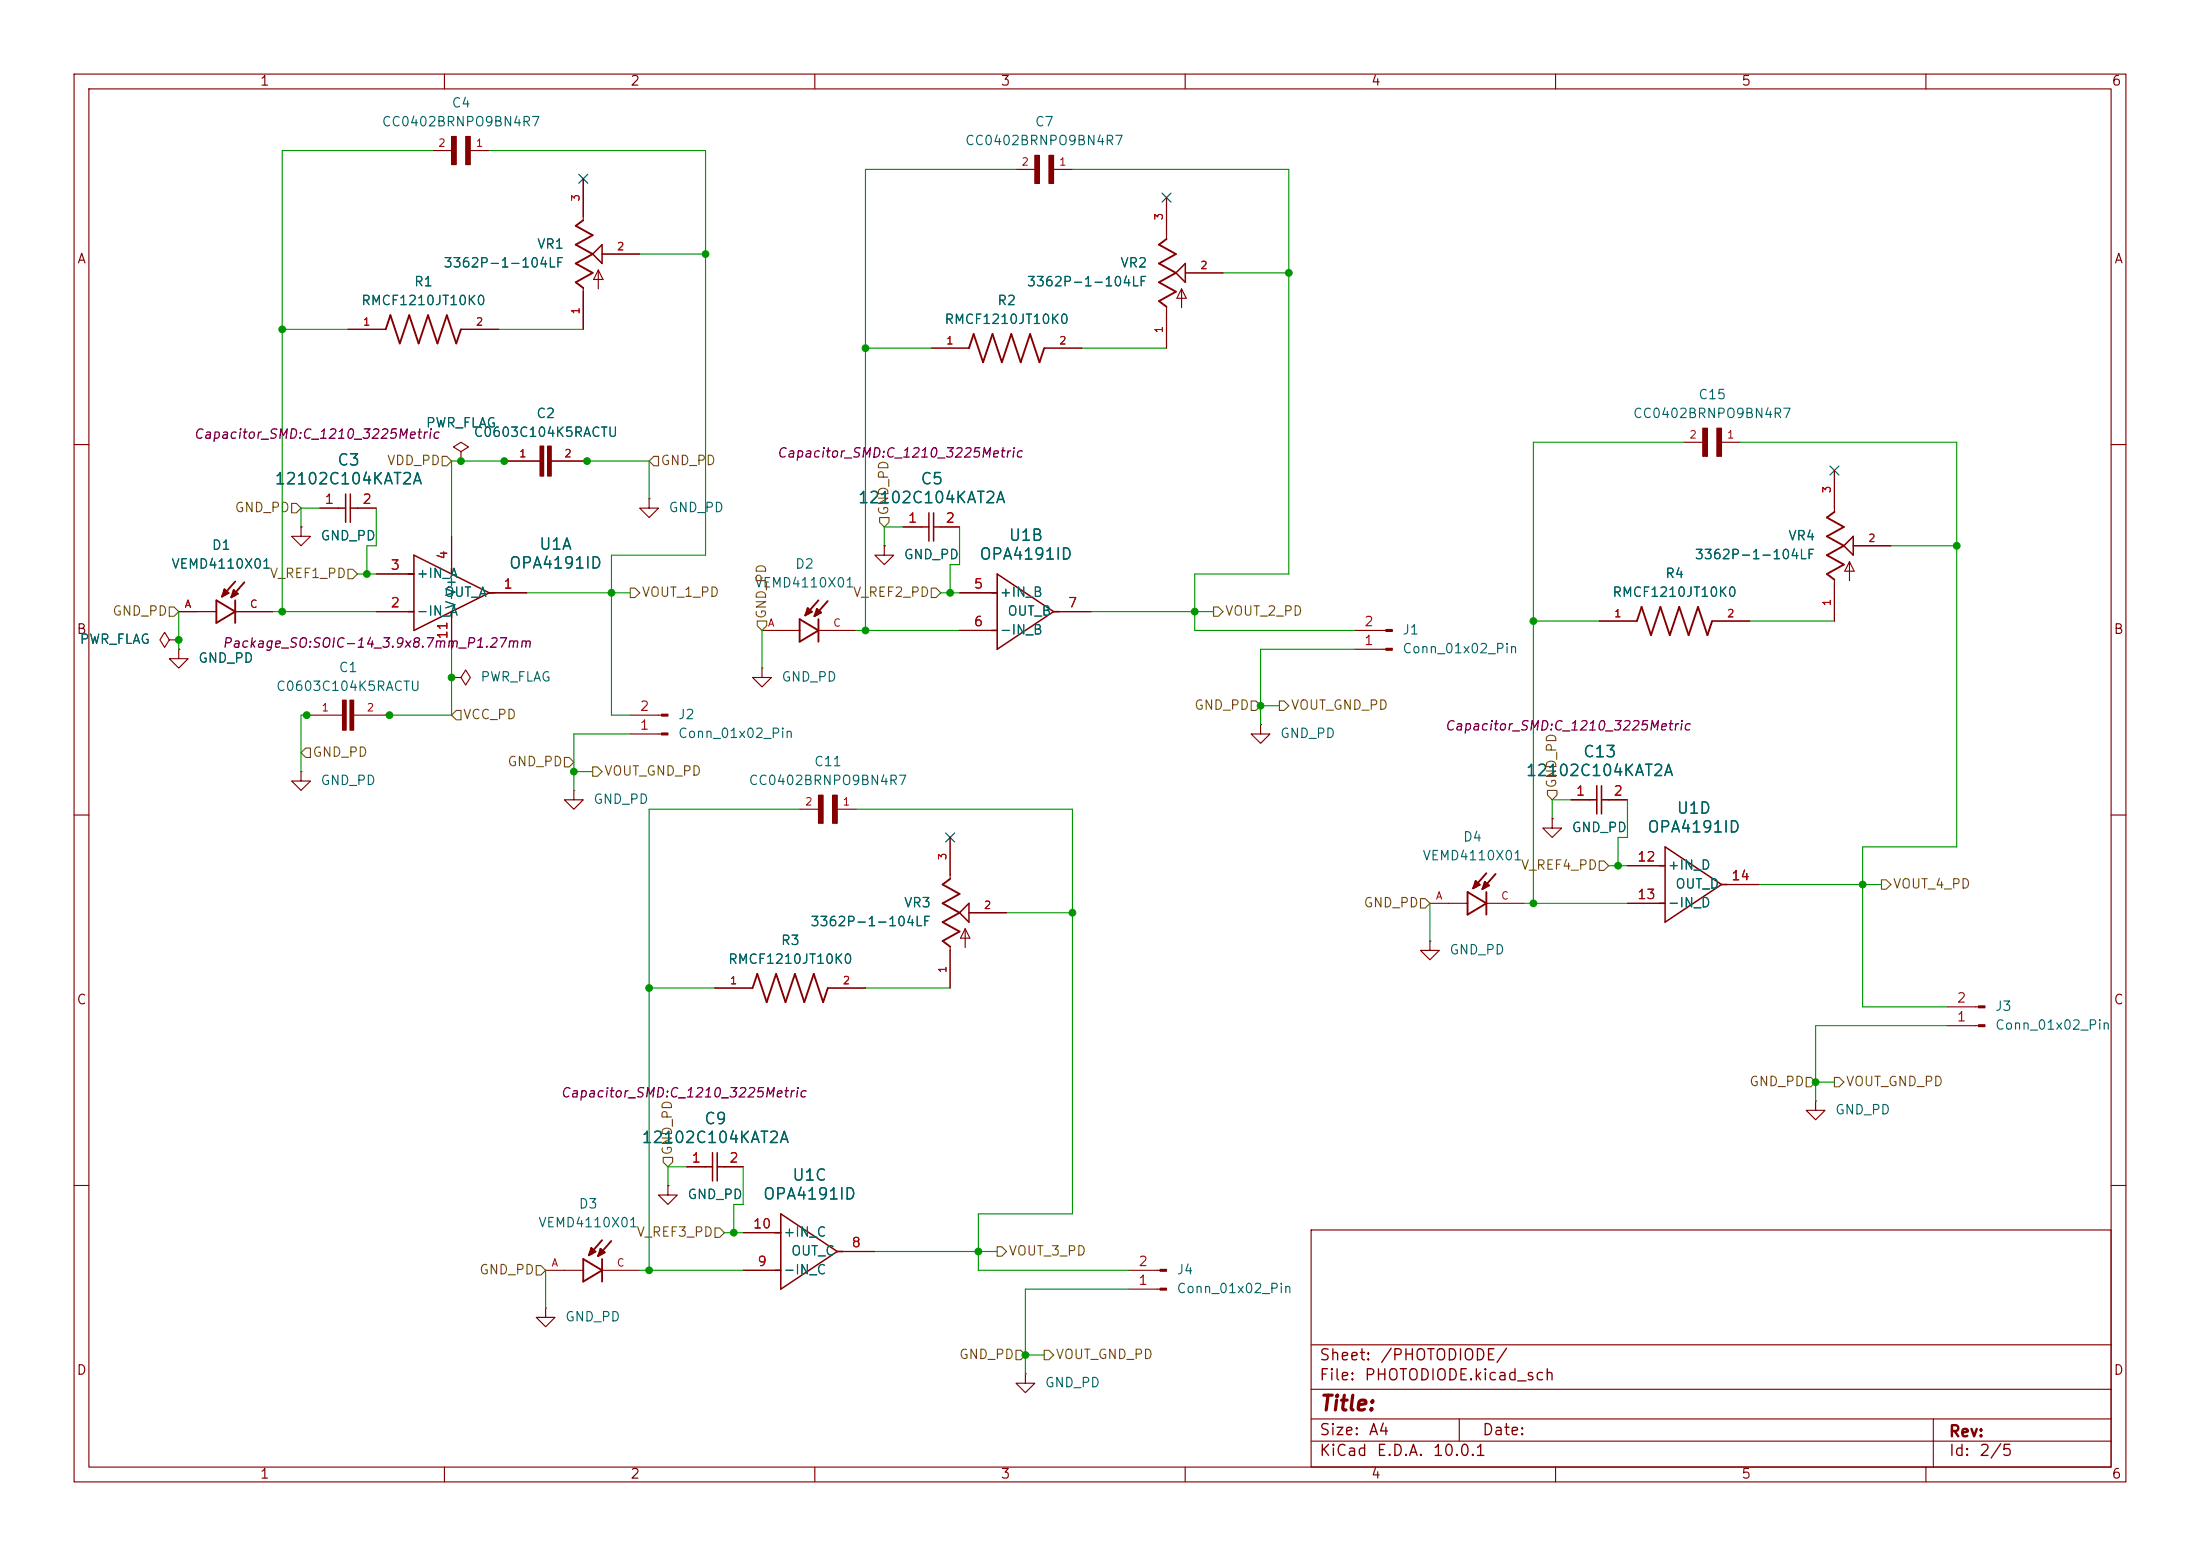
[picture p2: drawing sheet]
<svg xmlns="http://www.w3.org/2000/svg" width="297mm" height="210mm" viewBox="0 0 297 210" stroke-linecap="round" stroke-linejoin="round" font-family="sans-serif">
<g fill="none" stroke="#840000" stroke-width=".15">
<path d="M10 10h277v190h-277zM12 12h273v186h-273zM60 10v2M110 10v2M160 10v2M210 10v2M260 10v2M58.4 20.3h2.6M63.5 20.3h2.5M78.7 24.1v5.6M78.7 38.9v5.6M80.8 36.4v2.6"/>
<path d="M80.8 36.4l.6 1.3h-1.3zM81.3 34.3h5.1M137.2 22.9h2.5M142.2 22.9h2.6M157.5 26.7v5.6M159.5 39v2.5M159.5 39l.6 1.3h-1.2zM160 36.8h5.1M47 44.5h5.1M62.2 44.5h5.1M125.7 47h5.1M141 47h5"/>
<path d="M157.5 41.4v5.6M227.3 59.7h2.6M232.4 59.7h2.5M10 60h2M40.6 71.1v1.3h1.3l-1.3 1.3-1.2-1.3h1.2M40.6 71.1h.1M43.2 68.6h2.5M48.3 68.6h2.5M50.8 77.5h5.1M61 72.4v5.1M62.2 61l1-.7-1-.6-1 .6 1 .7v1.2M62.2 62.2h.1"/>
<path d="M68.1 62.2h5.1M74.2 62.2h5M87.6 67.3v1.3h1.3l-1.3 1.3-1.2-1.3h1.2M87.6 67.3h.1M119.4 73.7v1.2h1.2l-1.2 1.3-1.3-1.3h1.3M119.4 73.7h.1M121.9 71.1h2.6M127 71.1h2.5M247.6 63.5v5.6M247.6 78.2v5.6M249.7 75.8v2.6M249.7 75.8l.6 1.3h-1.3z"/>
<path d="M250.2 73.7h5.1M285 60h2M22.9 86.4l-.7-1.1-.6 1.1 .6 1 .7-1h1.2M24.1 86.4h.1M24.1 87.6v1.3h1.3l-1.3 1.3-1.2-1.3h1.2M24.1 87.6h.1M24.1 82.6h5.1M31.7 82.6h5.1M41.4 96.5h5.1M47.5 96.5h5.1M50.8 82.6h5.1M61 91.4h1.2l.7-1 .6 1-.6 1.1-.7-1.1"/>
<path d="M61 91.4h.1M61 82.6v5M66 80h5.1M85.1 96.5h4.2M85.1 99.1h4.2M102.9 90.2v1.2h1.2l-1.2 1.3-1.3-1.3h1.3M102.9 90.2h.1M102.9 85.1h5M110.5 85.1h5.1M129.5 80h5.1M129.5 85.1h5.1M142.2 82.6h5.1"/>
<path d="M170.2 97.8v1.3h1.2l-1.2 1.2-1.3-1.2h1.3M170.2 97.8h.1M182.9 87.6h4.2M182.9 85.1h4.2M215.9 83.8h5.1M231.1 83.8h5.1M10 110h2M40.6 104.1v1.3h1.3l-1.3 1.3-1.2-1.3h1.2M40.6 104.1h.1M77.5 106.7v1.3h1.2l-1.2 1.2-1.3-1.2h1.3M77.5 106.7h.1M107.9 109.2h2.6"/>
<path d="M113 109.2h2.6M128.3 113v5.6M209.5 110.5v1.3h1.3l-1.3 1.2-1.2-1.2h1.2M209.5 110.5h.1M212.1 108h2.5M217.2 108h2.5M219.7 116.8h5.1M232.4 119.4h5.1M285 110h2M96.5 133.4h5.1M111.8 133.4h5M128.3 127.8v5.6"/>
<path d="M130.3 125.3v2.6M130.3 125.3l.6 1.3h-1.2zM130.8 123.2h5.1M193 127v1.3h1.3l-1.3 1.2-1.2-1.2h1.2M193 127h.1M193 121.9h5.1M200.7 121.9h5M219.7 121.9h5.1M262.9 138.4h4.2M262.9 135.9h4.2M92.7 157.5h2.5M97.8 157.5h2.5"/>
<path d="M245.1 148.6v1.3h1.3l-1.3 1.2-1.3-1.2h1.3M245.1 148.6h.1M10 160h2M73.7 176.5v1.3h1.2l-1.2 1.3-1.3-1.3h1.3M73.7 176.5h.1M73.7 171.5h5M81.3 171.5h5.1M90.2 160v1.3h1.2l-1.2 1.3-1.3-1.3h1.3M90.2 160h.1M100.3 171.5h5.1M100.3 166.4h5.1M113 168.9h5.1"/>
<path d="M152.4 171.5h4.2M152.4 174h4.2M177 166h108v32h-108zM285 160h2M60 198v2M110 198v2M138.4 185.4v1.3h1.3l-1.3 1.3-1.2-1.3h1.2M138.4 185.4h.1M160 198v2M177 194.5h108M177 191.5h108M177 187.5h108"/>
<path d="M177 181.5h108M197 191.5v3M210 198v2M260 198v2M261 191.5v6.5"/>
</g>
<g fill="none" stroke="#840000" stroke-width=".25">
<path d="M78.7 29.7l-1 .8 2.3 1.3-2.3 1.2 2.3 1.3-2.3 1.3 2.3 1.2-2.3 1.3 1 .8M157.5 32.3l-1 .7 2.2 1.3-2.2 1.3 2.2 1.2-2.2 1.3 2.2 1.3-2.2 1.2 1 .8M52.1 44.5l.6-2 1.3 3.9 1.2-3.9 1.3 3.9 1.3-3.9 1.3 3.9 1.2-3.9 1.3 3.9 .6-1.9M130.8 47l.6-1.9 1.3 3.8 1.3-3.8 1.3 3.8 1.2-3.8 1.3 3.8 1.3-3.8 1.2 3.8 .7-1.9M30.3 79.6l-.3 .9M30.3 79.6v.7h.1M30.3 79.6l.6 .4-.9 .5M30.7 80l-.2 .1M31.5 79.7l-.3 .9M31.5 79.7v.7h.1M31.5 79.7l.6 .4-.9 .5M31.7 78.5l-1.7 2"/>
<path d="M33 78.6l-1.8 2M247.6 69.1l-1 .8 2.3 1.2-2.3 1.3 2.3 1.3-2.3 1.2 2.3 1.3-2.3 1.3 1 .7M29.2 81l2.5 1.6-2.5 1.5zM31.7 81v3.1M31.9 80.1l-.2 .1M107.9 83.6l2.6 1.5-2.6 1.5zM109 82.1l-.3 1M109 82.1v.7h.1M109 82.1l.6 .5-.9 .5M109.4 82.5l-.2 .2M110.3 82.2l-.3 1M110.3 82.2v.7h.1"/>
<path d="M110.3 82.2l.5 .5-.8 .5M110.5 81l-1.8 2.1M110.5 83.6v3M110.7 82.6l-.3 .2M111.7 81.1l-1.7 2.1M221 83.8l.6-1.9 1.3 3.8 1.3-3.8 1.2 3.8 1.3-3.8 1.3 3.8 1.2-3.8 1.3 3.8 .6-1.9M128.3 118.6l-1 .8 2.2 1.3-2.2 1.2 2.2 1.3-2.2 1.3 2.2 1.2-2.2 1.3 1 .8M199.2 118.9l-.3 1M199.2 118.9v.8h.1M199.2 118.9l.6 .5-.9 .5M199.6 119.3l-.2 .2M200.5 119l-.4 1"/>
<path d="M200.5 119l-.1 .8h.2M200.5 119l.5 .5-.9 .5M200.7 117.9l-1.8 2M200.8 119.4l-.2 .2M201.9 118l-1.8 2M101.6 133.4l.6-2 1.3 3.9 1.3-3.9 1.2 3.9 1.3-3.9 1.3 3.9 1.3-3.9 1.2 3.9 .7-1.9M198.1 120.4l2.6 1.5-2.6 1.5zM200.7 120.4v3M78.7 169.9l2.6 1.6-2.6 1.5zM79.8 168.5l-.3 .9M79.8 168.5v.7h.1M79.8 168.5l.6 .4-.9 .5"/>
<path d="M80.2 168.9l-.2 .1M81.1 168.6l-.4 .9M81.1 168.6v.7h.1M81.1 168.6l.5 .4-.9 .5M81.3 167.4l-1.8 2M81.3 169.9v3.1M81.5 169l-.3 .1M82.5 167.5l-1.8 2"/>
</g>
<g fill="none" stroke="#840000" stroke-width=".2">
<path d="M81.3 33v2.6l-1.3-1.3zM160 35.6v2.5l-1.3-1.3zM45.7 68.6h1M46.7 66.7v3.8M47.3 68.6h1M47.3 66.7v3.8M55.1 77.5h.8M55.9 74.9l10.1 5.1-10.1 5.1zM61 76.7v.8M124.5 71.1h.9M125.4 69.2v3.8M126 71.1h1"/>
<path d="M126 69.2v3.8M134.6 77.5l7.6 5.1-7.6 5zM250.2 72.4v2.5l-1.3-1.2zM55.1 82.6h.8M61 82.6v.7M66 80h.8M133.9 80h.7M133.9 85.1h.7M142.2 82.6h.8M214.6 108h1M215.6 106v3.9M216.2 108h1"/>
<path d="M216.2 106v3.9M224 116.8h.8M224.8 114.3l7.6 5.1-7.6 5.1zM232.4 119.4h.8M130.8 121.9v2.6l-1.3-1.3zM224 121.9h.8M95.2 157.5h1M96.2 155.6v3.8M96.8 157.5h1M96.8 155.6v3.8M104.6 166.4h.8M104.6 171.5h.8"/>
<path d="M105.4 163.8l7.6 5.1-7.6 5.1zM113 168.9h.8"/>
</g>
<g fill="#840000" stroke="#840000" stroke-width=".14">
<path d="M110.5 107.3h.6v3.8h-.6z"/>
<path d="M112.4 107.3h.6v3.8h-.6z"/>
<path d="M229.9 57.8h.6v3.8h-.6z"/>
<path d="M231.8 57.8h.6v3.8h-.6z"/>
<path d="M46.2 94.5h.5v4.1h-.5z"/>
<path d="M47.2 94.5h.6v4.1h-.6z"/>
<path d="M61 18.4h.6v3.8h-.6z"/>
<path d="M62.9 18.4h.6v3.8h-.6z"/>
<path d="M139.7 21h.6v3.8h-.6z"/>
<path d="M141.6 21h.6v3.8h-.6z"/>
<path d="M72.9 60.2h.5v4.1h-.5z"/>
<path d="M73.9 60.2h.5v4.1h-.5z"/>
</g>
<g fill="#840000" stroke="#840000" stroke-width=".15">
<path d="M267.1 138.3h.9v.3h-.9z"/>
<path d="M267.1 135.8h.9v.2h-.9z"/>
<path d="M156.6 173.9h.9v.2h-.9z"/>
<path d="M156.6 171.3h.9v.3h-.9z"/>
<path d="M187.1 87.5h.9v.3h-.9z"/>
<path d="M187.1 85h.9v.2h-.9z"/>
<path d="M89.3 98.9h.9v.3h-.9z"/>
<path d="M89.3 96.4h.9v.2h-.9z"/>
</g>
<g fill="none" stroke="#725600" stroke-width=".15">
<path d="M39.4 67.9h.6l.6 .7-.6 .6h-.6zM47 76.8h.6l.7 .7-.7 .6h-.6zM59.7 61.6h.6l.7 .6-.7 .7h-.6zM85.1 79.4h.6l.7 .6-.7 .6h-.6zM87.6 62.2l.7-.6h.6v1.3h-.6zM118.7 69.9h1.3v.6l-.6 .6-.7-.6zM125.7 79.4h.7l.6 .6-.6 .6h-.7zM22.9 81.9h.6l.6 .7-.6 .6h-.6zM61.6 95.9h.6v1.3h-.6l-.6-.7zM102.2 83.8h1.3v.7l-.6 .6-.7-.6zM163.8 81.9h.7l.6 .7-.6 .6h-.7zM168.9 94.6h.6l.7 .7-.7 .6h-.6z"/>
<path d="M172.7 94.6h.7l.6 .7-.6 .6h-.7zM41.3 101h.6v1.2h-.6l-.7-.6zM76.2 102.2h.6l.7 .7-.7 .6h-.6zM80 103.5h.6l.7 .6-.7 .7h-.6zM208.9 106.7h1.3v.6l-.7 .7-.6-.7zM215.9 116.2h.6l.7 .6-.7 .7h-.6zM254 118.7h.6l.7 .7-.7 .6h-.6zM191.8 121.3h.6l.6 .6-.6 .7h-.6zM89.5 156.2h1.3v.6l-.6 .7-.7-.7zM243.8 145.4h.7l.6 .7-.6 .6h-.7zM247.6 145.4h.7l.6 .7-.6 .6h-.7zM72.4 170.8h.6l.7 .7-.7 .6h-.6z"/>
<path d="M96.5 165.7h.7l.6 .7-.6 .6h-.7zM134.6 168.3h.7l.6 .6-.6 .6h-.7zM137.2 182.2h.6l.6 .7-.6 .6h-.6zM141 182.2h.6l.6 .7-.6 .6h-.6z"/>
</g>
<g fill="none" stroke="#009600" stroke-width=".15">
<path d="M58.4 20.3h-20.3v62.3M66 20.3h29.2v54.6h-12.7v21.6h2.6M86.4 34.3h8.8M137.2 22.9h-20.4v62.2M144.8 22.9h29.2v54.6h-12.7v7.6h21.6M165.1 36.8h8.9M38.1 44.5h8.9M67.3 44.5h11.4M116.8 47h8.9M146 47h11.5M227.3 59.7h-20.3v62.2M234.9 59.7h29.3v54.6h-12.7v21.6h11.4"/>
<path d="M43.2 68.6h-2.6v2.5M48.3 77.5h2.5M50.8 68.6v5.1h-1.3v3.8M68.6 62.2h-7.6v10.2M78.7 62.2h8.9v5.1M121.9 71.1h-2.5v2.6M129.5 71.1v5.1h-1.2v3.8M255.3 73.7h8.9M24.1 82.6v5M36.8 82.6h14M41.9 96.5h-1.3v7.6M61 87.6v8.9h-8.9"/>
<path d="M71.1 80h14M85.1 99.1h-7.6v7.6M102.9 85.1v5.1M115.6 85.1h13.9M127 80h2.5M147.3 82.6h16.5M170.2 95.3h2.5M182.9 87.6h-12.7v10.2M207 83.8h8.9M236.2 83.8h11.4M77.5 104.1h2.5M107.9 109.2h-20.3v62.3"/>
<path d="M115.6 109.2h29.2v54.6h-12.7v7.7h20.3M212.1 108h-2.6v2.5M217.2 116.8h2.5M219.7 108v5h-1.3v3.8M237.5 119.4h16.5M87.6 133.4h8.9M116.8 133.4h11.5M135.9 123.2h8.9M193 121.9v5.1M205.7 121.9h14M262.9 138.4h-17.8v10.2M92.7 157.5h-2.5v2.5"/>
<path d="M100.3 157.5v5.1h-1.2v3.8M245.1 146.1h2.5M73.7 171.5v5M86.4 171.5h13.9M97.8 166.4h2.5M118.1 168.9h16.5M152.4 174h-14v11.4M138.4 182.9h2.6"/>
</g>
<path d="M78.1 23.5l1.2 1.2M79.3 23.5l-1.2 1.2M156.9 26.1l1.2 1.2M158.1 26.1l-1.2 1.2M247 62.9l1.3 1.2M248.3 62.9l-1.3 1.2M127.7 112.4l1.2 1.2M128.9 112.4l-1.2 1.2" fill="none" stroke="#000084" stroke-width=".15"/>
<g fill="#009600" stroke="#009600" stroke-width=".14">
<circle cx="245.1" cy="146.1" r=".46"/>
<circle cx="218.4" cy="116.8" r=".46"/>
<circle cx="251.5" cy="119.4" r=".46"/>
<circle cx="264.2" cy="73.7" r=".46"/>
<circle cx="116.8" cy="47" r=".46"/>
<circle cx="174" cy="36.8" r=".46"/>
<circle cx="161.3" cy="82.6" r=".46"/>
<circle cx="170.2" cy="95.3" r=".46"/>
<circle cx="144.8" cy="123.2" r=".46"/>
<circle cx="138.4" cy="182.9" r=".46"/>
<circle cx="207" cy="83.8" r=".46"/>
<circle cx="207" cy="121.9" r=".46"/>
<circle cx="38.1" cy="44.5" r=".46"/>
<circle cx="95.2" cy="34.3" r=".46"/>
<circle cx="79.2" cy="62.2" r=".46"/>
<circle cx="62.2" cy="62.2" r=".46"/>
<circle cx="68.1" cy="62.2" r=".46"/>
<circle cx="87.6" cy="133.4" r=".46"/>
<circle cx="77.5" cy="104.1" r=".46"/>
<circle cx="24.1" cy="86.4" r=".46"/>
<circle cx="38.1" cy="82.6" r=".46"/>
<circle cx="49.5" cy="77.5" r=".46"/>
<circle cx="61" cy="91.4" r=".46"/>
<circle cx="52.6" cy="96.5" r=".46"/>
<circle cx="41.4" cy="96.5" r=".46"/>
<circle cx="132.1" cy="168.9" r=".46"/>
<circle cx="99.1" cy="166.4" r=".46"/>
<circle cx="87.6" cy="171.5" r=".46"/>
<circle cx="82.5" cy="80" r=".46"/>
<circle cx="128.3" cy="80" r=".46"/>
<circle cx="116.8" cy="85.1" r=".46"/>
</g>
<text font-size="2" fill="#840000" x="178" y="190.9">Title:</text>
<g font-size="1.5" fill="#006464">
<text x="37" y="65.8">12102C104KAT2A</text>
<text x="45.4" y="63.2">C3</text>
<text x="124.2" y="65.8">C5</text>
<text x="115.7" y="68.3">12102C104KAT2A</text>
<text x="68.6" y="77.1">OPA4191ID</text>
<text x="72.7" y="74.6">U1A</text>
<text x="132.1" y="75.9">OPA4191ID</text>
<text x="136.1" y="73.4">U1B</text>
<text x="205.9" y="105.1">12102C104KAT2A</text>
<text x="213.6" y="102.6">C13</text>
<text x="222.3" y="112.8">OPA4191ID</text>
<text x="226.2" y="110.2">U1D</text>
<text x="86.5" y="154.7">12102C104KAT2A</text>
<text x="95" y="152.1">C9</text>
<text x="106.9" y="159.7">U1C</text>
<text x="102.9" y="162.3">OPA4191ID</text>
</g>
<g font-size="1.5" fill="#840000">
<text x="178" y="184">Sheet:</text>
<text x="186.2" y="184">/PHOTODIODE/</text>
<text x="178" y="186.7">File:</text>
<text x="184.1" y="186.7">PHOTODIODE.kicad_sch</text>
<text x="178" y="196.9">KiCad</text>
<text x="178" y="194.1">Size:</text>
<text x="184.7" y="194.1">A4</text>
<text x="185.7" y="196.9">E.D.A.</text>
<text x="193.3" y="196.9">10.0.1</text>
<text x="200" y="194.1">Date:</text>
<text x="263" y="194.3">Rev:</text>
<text x="263" y="196.9">Id:</text>
<text x="267.1" y="196.9">2/5</text>
</g>
<g font-size="1.3" fill="#840000">
<text x="35" y="11.9">1</text>
<text x="85" y="11.9">2</text>
<text x="135" y="11.9">3</text>
<text x="185" y="11.9">4</text>
<text x="235" y="11.9">5</text>
<text x="285" y="11.9">6</text>
<text x="10.3" y="35.9">A</text>
<text x="285.3" y="35.9">A</text>
<text x="10.3" y="85.9">B</text>
<text x="285.3" y="85.9">B</text>
<text x="10.3" y="135.9">C</text>
<text x="285.3" y="135.9">C</text>
<text x="10.3" y="185.9">D</text>
<text x="285.3" y="185.9">D</text>
<text x="35" y="199.9">1</text>
<text x="85" y="199.9">2</text>
<text x="135" y="199.9">3</text>
<text x="185" y="199.9">4</text>
<text x="235" y="199.9">5</text>
<text x="285" y="199.9">6</text>
</g>
<g font-size="1.3" fill="#006464">
<text x="51.5" y="17.4">CC0402BRNPO9BN4R7</text>
<text x="60.9" y="14.8">C4</text>
<text x="139.6" y="17.4">C7</text>
<text x="130.2" y="19.9">CC0402BRNPO9BN4R7</text>
<text x="72.4" y="33.9">VR1</text>
<text x="48.7" y="41.5">RMCF1210JT10K0</text>
<text x="55.8" y="39">R1</text>
<text x="59.8" y="36.4">3362P-1-104LF</text>
<text x="134.5" y="41.5">R2</text>
<text x="138.5" y="39">3362P-1-104LF</text>
<text x="151.2" y="36.4">VR2</text>
<text x="127.4" y="44">RMCF1210JT10K0</text>
<text x="57.4" y="58">PWR_FLAG</text>
<text x="63.9" y="59.3">C0603C104K5RACTU</text>
<text x="72.3" y="56.7">C2</text>
<text x="220.4" y="56.7">CC0402BRNPO9BN4R7</text>
<text x="229.2" y="54.2">C15</text>
<text x="90.2" y="69.4">GND_PD</text>
<text x="23" y="77.1">VEMD4110X01</text>
<text x="28.5" y="74.5">D1</text>
<text x="43.2" y="73.3">GND_PD</text>
<text x="107.3" y="77.1">D2</text>
<text x="121.9" y="75.8">GND_PD</text>
<text x="228.7" y="75.8">3362P-1-104LF</text>
<text x="241.3" y="73.3">VR4</text>
<text x="56.1" y="83.4">-IN_A</text>
<text x="56.1" y="78.3">+IN_A</text>
<text x="59.9" y="80.9">OUT_A</text>
<text x="61.8" y="82.3" transform="rotate(-90 61.8 82.3)">V-</text>
<text x="61.8" y="80.6" transform="rotate(-90 61.8 80.6)">V+</text>
<text x="101.8" y="79.6">VEMD4110X01</text>
<text x="134.9" y="80.9">+IN_B</text>
<text x="135.9" y="83.4">OUT_B</text>
<text x="217.6" y="80.9">RMCF1210JT10K0</text>
<text x="224.7" y="78.3">R4</text>
<text x="10.7" y="87.2">PWR_FLAG</text>
<text x="26.7" y="89.8">GND_PD</text>
<text x="134.9" y="86">-IN_B</text>
<text x="189.2" y="86">J1</text>
<text x="189.2" y="88.5">Conn_01x02_Pin</text>
<text x="37.2" y="93.6">C0603C104K5RACTU</text>
<text x="45.6" y="91">C1</text>
<text x="64.8" y="92.3">PWR_FLAG</text>
<text x="105.4" y="92.3">GND_PD</text>
<text x="91.4" y="97.4">J2</text>
<text x="91.4" y="99.9">Conn_01x02_Pin</text>
<text x="172.7" y="99.9">GND_PD</text>
<text x="43.2" y="106.3">GND_PD</text>
<text x="101" y="106.3">CC0402BRNPO9BN4R7</text>
<text x="109.8" y="103.7">C11</text>
<text x="80" y="108.8">GND_PD</text>
<text x="197.4" y="113.9">D4</text>
<text x="212.1" y="112.6">GND_PD</text>
<text x="192" y="116.4">VEMD4110X01</text>
<text x="225" y="117.7">+IN_D</text>
<text x="109.3" y="125.3">3362P-1-104LF</text>
<text x="121.9" y="122.8">VR3</text>
<text x="225" y="122.8">-IN_D</text>
<text x="226.1" y="120.2">OUT_D</text>
<text x="98.2" y="130.4">RMCF1210JT10K0</text>
<text x="105.3" y="127.9">R3</text>
<text x="195.6" y="129.1">GND_PD</text>
<text x="269.2" y="136.8">J3</text>
<text x="269.2" y="139.3">Conn_01x02_Pin</text>
<text x="247.7" y="150.7">GND_PD</text>
<text x="72.6" y="166">VEMD4110X01</text>
<text x="78" y="163.4">D3</text>
<text x="92.7" y="162.2">GND_PD</text>
<text x="105.7" y="167.2">+IN_C</text>
<text x="105.7" y="172.3">-IN_C</text>
<text x="106.7" y="169.8">OUT_C</text>
<text x="158.8" y="172.3">J4</text>
<text x="76.2" y="178.7">GND_PD</text>
<text x="158.8" y="174.9">Conn_01x02_Pin</text>
<text x="141" y="187.6">GND_PD</text>
</g>
<g font-size="1.3" fill="#840084">
<text x="26" y="59.5">Capacitor_SMD:C_1210_3225Metric</text>
<text x="104.8" y="62.1">Capacitor_SMD:C_1210_3225Metric</text>
<text x="29.9" y="87.7">Package_SO:SOIC-14_3.9x8.7mm_P1.27mm</text>
<text x="195" y="98.9">Capacitor_SMD:C_1210_3225Metric</text>
<text x="75.6" y="148.4">Capacitor_SMD:C_1210_3225Metric</text>
</g>
<g font-size="1.3" fill="#725600">
<text x="52.2" y="63.1">VDD_PD</text>
<text x="89.1" y="63.1">GND_PD</text>
<text x="31.6" y="69.4">GND_PD</text>
<text x="120.2" y="69.7" transform="rotate(-90 120.2 69.7)">GND_PD</text>
<text x="15.1" y="83.4">GND_PD</text>
<text x="36.3" y="78.3">V_REF1_PD</text>
<text x="86.6" y="80.9">VOUT­_1_PD</text>
<text x="103.7" y="83.6" transform="rotate(-90 103.7 83.6)">GND_PD</text>
<text x="115.1" y="80.9">V_REF2_PD</text>
<text x="165.3" y="83.4">VOUT­_2_PD</text>
<text x="62.4" y="97.4">VCC_PD</text>
<text x="161.1" y="96.1">GND_PD</text>
<text x="174.2" y="96.1">VOUT_GND_PD</text>
<text x="42.1" y="102.5">GND_PD</text>
<text x="68.4" y="103.7">GND_PD</text>
<text x="81.5" y="105">VOUT_GND_PD</text>
<text x="210.4" y="106.5" transform="rotate(-90 210.4 106.5)">GND_PD</text>
<text x="205.2" y="117.7">V_REF4_PD</text>
<text x="184" y="122.8">GND_PD</text>
<text x="255.5" y="120.2">VOUT­_4_PD</text>
<text x="236.1" y="146.9">GND_PD</text>
<text x="249.1" y="146.9">VOUT_GND_PD</text>
<text x="91" y="156" transform="rotate(-90 91 156)">GND_PD</text>
<text x="85.8" y="167.2">V_REF3_PD</text>
<text x="64.6" y="172.3">GND_PD</text>
<text x="136.1" y="169.8">VOUT­_3_PD</text>
<text x="129.4" y="183.7">GND_PD</text>
<text x="142.4" y="183.7">VOUT_GND_PD</text>
</g>
<g font-size="1.3" fill="#a90000">
<text x="43.7" y="68.3">1</text>
<text x="48.8" y="68.3">2</text>
<text x="122.5" y="70.9">1</text>
<text x="127.6" y="70.9">2</text>
<text x="52.6" y="77.2">3</text>
<text x="60.7" y="75.6" transform="rotate(-90 60.7 75.6)">4</text>
<text x="52.6" y="82.3">2</text>
<text x="67.9" y="79.8">1</text>
<text x="131.4" y="79.8">5</text>
<text x="144.1" y="82.3">7</text>
<text x="60.7" y="86.4" transform="rotate(-90 60.7 86.4)">11</text>
<text x="131.4" y="84.8">6</text>
<text x="184.1" y="87.4">1</text>
<text x="184.1" y="84.8">2</text>
<text x="86.3" y="98.8">1</text>
<text x="86.3" y="96.3">2</text>
<text x="212.7" y="107.7">1</text>
<text x="217.7" y="107.7">2</text>
<text x="220.9" y="116.6">12</text>
<text x="233.6" y="119.1">14</text>
<text x="220.9" y="121.7">13</text>
<text x="264.1" y="135.6">2</text>
<text x="264.1" y="138.2">1</text>
<text x="93.3" y="157.2">1</text>
<text x="98.4" y="157.2">2</text>
<text x="101.6" y="166.1">10</text>
<text x="102.2" y="171.2">9</text>
<text x="114.9" y="168.7">8</text>
<text x="153.6" y="173.7">1</text>
<text x="153.6" y="171.2">2</text>
</g>
<g font-size="1" fill="#a90000">
<text x="59.1" y="20.1">2</text>
<text x="64.2" y="20.1">1</text>
<text x="137.8" y="22.6">2</text>
<text x="142.9" y="22.6">1</text>
<text x="78.5" y="27.3" transform="rotate(-90 78.5 27.3)">3</text>
<text x="157.2" y="29.8" transform="rotate(-90 157.2 29.8)">3</text>
<text x="83.2" y="34">2</text>
<text x="161.9" y="36.6">2</text>
<text x="48.9" y="44.2">1</text>
<text x="64.2" y="44.2">2</text>
<text x="78.5" y="42.5" transform="rotate(-90 78.5 42.5)">1</text>
<text x="127.7" y="46.7">1</text>
<text x="142.9" y="46.7">2</text>
<text x="157.2" y="45.1" transform="rotate(-90 157.2 45.1)">1</text>
<text x="228" y="59.4">2</text>
<text x="233.1" y="59.4">1</text>
<text x="70" y="62">1</text>
<text x="76.1" y="62">2</text>
<text x="247.4" y="66.7" transform="rotate(-90 247.4 66.7)">3</text>
<text x="252.1" y="73.4">2</text>
<text x="24.8" y="82.3">A</text>
<text x="33.7" y="82.3">C</text>
<text x="217.8" y="83.6">1</text>
<text x="233.1" y="83.6">2</text>
<text x="247.4" y="81.9" transform="rotate(-90 247.4 81.9)">1</text>
<text x="103.6" y="84.8">A</text>
<text x="112.4" y="84.8">C</text>
<text x="43.3" y="96.3">1</text>
<text x="49.4" y="96.3">2</text>
<text x="108.6" y="109">2</text>
<text x="113.7" y="109">1</text>
<text x="128" y="116.2" transform="rotate(-90 128 116.2)">3</text>
<text x="132.7" y="122.9">2</text>
<text x="193.7" y="121.7">A</text>
<text x="202.6" y="121.7">C</text>
<text x="128" y="131.4" transform="rotate(-90 128 131.4)">1</text>
<text x="98.4" y="133.1">1</text>
<text x="113.7" y="133.1">2</text>
<text x="74.4" y="171.2">A</text>
<text x="83.2" y="171.2">C</text>
</g>
</svg>
